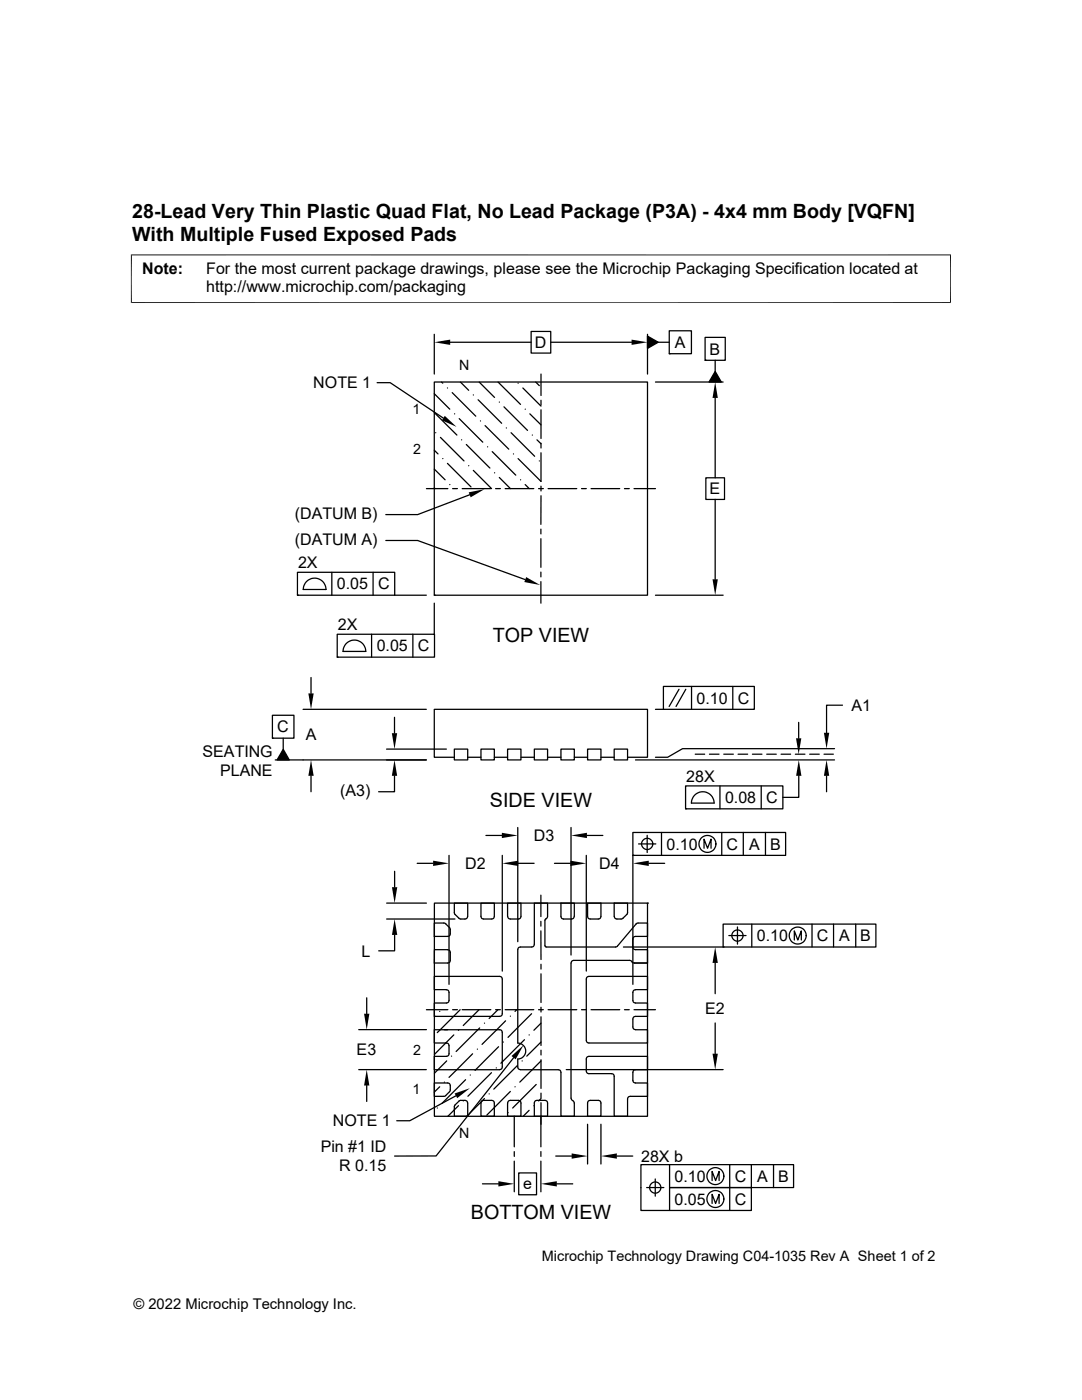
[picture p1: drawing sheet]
<svg xmlns="http://www.w3.org/2000/svg" width="216mm" height="279mm" viewBox="0 0 216 279" stroke-linecap="round" stroke-linejoin="round" font-family="sans-serif">
<g fill="none" stroke="#000" stroke-width=".25">
<path d="M75.2 76.4h2.7l10.6 7M86.7 76.2h42.5v42.6h-42.5zM86.7 78.6l3 3.1M86.7 66.7v8M88.1 76.2l.2 .3M89.3 77.4h.1M89.8 68.3h16.2M90.2 78.4l4.7 4.7M91.9 76.2l1.6 1.7M94.4 78.8h.1M95.4 79.8l4.7 4.7M95.6 76.2l3.1 3.1"/>
<path d="M99.4 76.2l4.5 4.5M103.4 76.5h.1M104.3 77.4l3.6 3.6M106 66.1h3.9v4.4h-3.9zM106.9 76.2l.7 .8M107.9 74.7v4.2M107.9 79.9v.9M109.9 68.3h16.1M129.2 67.1l2.1 1.2-2.1 1.2zM129.2 66.7v8M130.8 76.2h13.5M131.3 68.3h2.2"/>
<path d="M133.5 66h4.5v4.6h-4.5zM133.5 70.6h.1M140.7 67.3h4v4.6h-4zM140.7 71.9h.1M142.7 74.1l1.2 2.1h-2.4zM142.7 71.9v2.2M142.7 79.4v16M85.1 97.5h4.3M86.7 82.3l4.5 4.5M86.7 89.9l.7 .7M86.7 93.6l2.1 2.2M86.7 97.4l.1 .1"/>
<path d="M86.9 86.4h.1M87.9 87.3l4.7 4.7M88.3 91.5h.1M89.3 92.5l4.7 4.7M89.7 96.7h.1M90.3 97.5h1M90.7 82.6h.1M91.6 83.5l4.7 4.7M92.1 87.8h.1M92.2 97.5h5.7M93 88.7l4.7 4.7M93.5 92.9h.1"/>
<path d="M93.7 98.7l-10.4 4h-6.3M94.4 93.9l3.7 3.6M95.9 84h.1M96.8 84.9l4.7 4.7M97.3 89.2h.1M98.2 90.1l4.7 4.7M98.7 94.4h.1M98.9 97.5h.9M99.6 80.2h.1M99.6 95.3l2.3 2.2M100.6 81.2l4.7 4.7M100.8 97.5h5.7"/>
<path d="M101 85.4h.1M102 86.4l4.7 4.7M102.4 90.6h.1M103.9 95.8h.1M104.8 81.7h.1M104.8 96.7l.8 .8M105.7 82.6l2.2 2.2M106.2 86.8h.1M107.1 87.8l.8 .8M107.5 97.5h.9M107.6 92h.1M107.9 90.4v5.7l-4.5-4.6"/>
<path d="M107.9 81.8v5.7M107.9 88.5v.9M107.9 97v1M107.9 98.9v5.7M109.4 97.5h5.7M116 97.5h1M117.9 97.5h5.8M124.6 97.5h1M126.5 97.5h4.3M140.8 95.4h3.8v4.3h-3.8zM142.7 99.7v15.9M59.4 114.2h19.4v4.6h-19.4z"/>
<path d="M59.4 118.8h.1M61.3 115.9a2.27 2.27 0 0 1 2.4-.3 2.27 2.27 0 0 1 1.3 2h-4.5l.2-.9zM66.2 114.2v4.6M74.4 114.2v4.6M77 107.9h6.3l21.5 7.8M78.7 118.8h6.4M86.7 118.8h.1M107.9 105.6v1M107.9 107.5v5.7M107.9 114.2v.9M107.9 116.1v4.3M130.8 118.8h13.5"/>
<path d="M62.1 135.2v3.2M67.3 126.6h19.4v4.5h-19.4zM67.3 131.1h.1M69.2 128.3a2.27 2.27 0 0 1 2.5-.3 2.27 2.27 0 0 1 1.3 2h-4.5l.2-.9zM74.1 126.6v4.5M82.4 126.6v4.5M86.7 120.4v6.2M132.4 137h18.1v4.6h-18.1zM135.5 137.6l-2 3.4M136.8 137.6l-1.9 3.4M138 137v4.6M146.2 137v4.6"/>
<path d="M54.4 142.7h4.3v4.6h-4.3zM54.4 147.3h.1M56.5 147.3v2.2M56.5 149.5l1.2 2.2h-2.4zM60.5 141.6h24.6M62.1 154.8v3.2M77.1 149.5h12M78.7 154.8v3.2h-3.2M78.7 143.2v3.1M85.1 151.7h-30.2M90.7 151.1h-4v-9.5h42.5v9.5h-4M90.7 149.5h2.6v2.2h-2.6z"/>
<path d="M93.3 151.1h2.7M96 149.5h2.6v2.2h-2.6zM98.6 151.1h2.7M101.3 149.5h2.6v2.2h-2.6zM103.9 151.1h2.7M106.6 149.5h2.7v2.2h-2.7zM109.3 151.1h2.6M111.9 149.5h2.7v2.2h-2.7zM114.6 151.1h2.6M117.2 149.5h2.7v2.2h-2.7zM119.9 151.1h2.7M122.6 149.5h2.6v2.2h-2.6z"/>
<path d="M126.8 151.7h39.7M130.8 141.6h1.6M136.8 156.8h19.4v4.6h-19.4zM138.7 150.5h1.9M141.6 150.5h1.9M143.7 156.8v4.6M144.4 150.5h1.9M147.3 150.5h1.9M150.1 150.5h1.9M151.9 156.8v4.6M153 150.5h1.9M155.9 150.5h1.9"/>
<path d="M158.7 150.5h1.9M159.4 144.2v3.1M159.4 154.8v4.3h-3.2M161.6 150.5h1.9M164.4 150.5h1.9M164.9 154.8v3.2M166.5 149.4h-30.3l-3 1.7h-2.4M168.1 140.7h-3.2v5.5M78.7 173.9v3.2M83.2 172.3h3.2M89.6 170.7v25.7M97 166.7h3.1"/>
<path d="M100.2 170.7v23.1M103.3 165.1v22.8M103.4 172.3h3.2M107.9 178.6v4.3M110.6 172.3h3.2M113.9 165.1v25.5M117 170.7v23.1M117.1 166.7h3.2M126.3 166.1h30.5v4.6h-30.5zM126.3 170.7h.1M126.3 170.7v25.7M127.4 168.4h3.5"/>
<path d="M129.1 166.7v3.4M129.5 172.3h3.1M132 166.1v4.6M136.8 161.4h.1M137.9 160.3h4.6M138 160.3a2.26 2.26 0 0 1 2.2-2.3 2.26 2.26 0 0 1 2.3 2.3M140.5 169.3v-1.8l.7 1.8 .7-1.8v1.8M144 166.1v4.6M148.3 166.1v4.6M152.7 166.1v4.6M73.2 199.1v3.2M77.2 183.4h13.6"/>
<path d="M77.2 180.2h7.9M78.7 186.6v3.2h-3.1M86.7 184.2l2.2 .1 .9 1v1.3l-.5 .3h-2.6zM86.7 180.2h42.5v42.6h-42.5zM89.1 197.5h-2.4v-2.6h13.3l.2 .5v7.2l-.5 .2h-13v-2.6h2.4l.4-.3 .1-2-.3-.3-.2-.1M89.3 189.5h-2.6v2.7h2.6l.4-.2 .2-.3v-1.6l-.2-.4-.4-.2M93.3 182.9v-2.7h-2.6v2l.1 .3 1 .9 1.2-.1 .3-.4M96 180.2h2.6v2.7l-.1 .4-.4 .1h-1.6l-.4-.1-.1-.4zM101.3 182.9v-2.7h2.6v2.7l-.1 .4-.4 .1h-1.6l-.3-.1-.2-.4M107.9 185.8v5.7M107.9 183.9v.9M107.9 192.4v1"/>
<path d="M107.9 194.4v5.7M108.9 183.4l.4-.5v-2.7h-2.7v8.5l-.5 .3h-2.4l-.4 .4v18.8a1.59 1.59 0 0 1 1.6 1.6 1.59 1.59 0 0 1-1.6 1.5v1.8l.2 .2 .3 .2M108.9 183.4l-.1 .2-.1 5.1 .3 .3h14l4-4.6M111.9 180.2h2.7v2.7l-.3 .4-1.8 .1-.4-.1-.2-.4zM113.9 192.2v27M117.2 180.2h2.7v2.7l-.1 .4-.4 .1h-1.6l-.4-.1-.2-.4zM122.6 180.2h2.6v2l-1 1.1-1.1 .1-.5-.3zM124.4 189h19.9M126.3 189v.3l.4 .2h2.5v2.7h-2.6M126.6 192.2h2.6M126.6 192.2l-1-.5h-11.1l-.4 .1-.1 .4M126.8 197.5l-.4 .2-.1 .4v1.5l.1 .4 .4 .2h2.4v2.6h-2.4l-.5 .3v2l.1 .2 .4 .2"/>
<path d="M126.8 197.5h2.4v-2.6h-11.7l-.4 .1-.1 .4v12.4l.2 .3 .3 .1h11.7v-2.7h-2.4M126.9 184.4l.4-.2h1.9v2.7h-2.5l-.3 .1-.1 .4M129.2 180.2h.1M142.7 192.2v6.1M144.3 184.4h30.5v4.6h-30.5zM144.3 189h.1M145.4 186.7h3.5M147.2 185v3.4M150 184.4v4.6M158.5 187.6v-1.8l.7 1.8 .7-1.8v1.8M162 184.4v4.6M166.3 184.4v4.6"/>
<path d="M170.8 184.4v4.6M71.6 213.5h13.5M71.6 205.5h13.5M73.2 216.6v3.2M85.1 201.5h4.3M86.7 216.1l2.9 .1 .3 .5-.1 1.1-1.1 1h-2zM86.8 202.8l-.1 .1M87.7 216.9l-1 1.1M87.7 201.8h.1M88.6 205.5l11.4 .1 .2 .4v6.9l-.1 .4-.4 .2M88.7 216h.1M89.1 211.7l-2.4 2.5"/>
<path d="M89.3 205.5h-2.6v2.7h2.6l.3 .5v1.6l-.1 .3-.3 .2h-2.5v2.7h13M90.1 210.8h.1M90.3 201.5h1M90.6 206.5l-3.9 3.9M91 218.7l-9.2 5h-2.6M91.5 205.6h.1M91.8 201.5l-4.6 4.6M92.2 201.5h5.7M92.4 219.7h.1M92.9 215.5l-4.7 4.7M93.8 214.5h.1M94.3 210.3l-4.7 4.7"/>
<path d="M95.3 209.4h.1M95.6 201.5l-3.2 3.2M95.7 205.1l-4.7 4.7M96.1 219.8l.4-.2h1.6l.4 .2 .1 .3v2.7h-2.6v-2.7zM96.7 204.2h.1M96.7 219.2l-3.6 3.6M97.6 218.3h.1M98.1 214.1l-4.7 4.7M98.9 201.5h.9M99 213.1h.1M99.4 201.5l-1.8 1.8M99.5 208.9l-4.7 4.7"/>
<path d="M100.4 208h.1M100.8 201.5h5.7M100.9 203.7l-4.7 4.7M101.8 202.8h.1M101.8 217.8l-4.7 4.7M102.5 211.1l-15.5 19.6h-8.3M102.8 216.9h.1M103.1 201.5l-.3 .3M103.2 212.7l-4.7 4.7M103.8 213.5l7.9 .1 .2 .4v8.8h2.7v-2.8l-.3-.4M104.2 211.7h.1M104.6 207.5l-4.7 4.7"/>
<path d="M105.6 206.5h.1M106.1 202.3l-4.7 4.7M106.8 219.8l.3-.2h1.6l.4 .2 .2 .3v2.7h-2.7v-2.7zM107 216.4l-4.7 4.7M107.5 201.5h.9M107.9 204.2l-1.4 1.4M107.9 211.7l-4.2 4.3M107.9 208l-2.8 2.8M107.9 201v1M107.9 202.9v5.7M107.9 209.6v.9M107.9 211.5v5.7"/>
<path d="M107.9 218.2v.9M108 219.2l-.5 .5M109.4 201.5h5.7M113 213.5h31.3M114 219.2l.3 .4M116 201.5h1M117.1 211l.4-.2h11.7v2.7h-2.5l-.3 .1-.1 .4v1.6l.1 .4 .4 .1h2.4v2.7l-3.7 .1-.3 .4v3.5h-2.6l-.1-8.3-.5-.2-4.8-.1-.2-.5v-2.4zM117.4 219.8l.4-.2h1.6l.4 .2 .1 .3v2.7h-2.7v-2.7zM117.9 201.5h5.8M124.6 201.5h1M126.5 201.5h4.3M142.7 204.2v6.1"/>
<path d="M87.2 221.1h.1M91.5 220.7l-2.1 2.1M93.3 220.1l-.3-.4-1.2-.1-1 .9-.1 .3v2h2.6v-2.7M96.3 236.3h3.1M101.3 220.1v2.7h2.6v-2.7l-.1-.3-.4-.2h-1.6l-.3 .2-.2 .3M101.4 222.1h.1M102.6 222.8v6.1M102.6 229.8v1M102.6 231.7v6.1M103.5 234.1h3.6v4.3h-3.6zM105.6 221.6l-1.2 1.2M106.5 220.7h.1"/>
<path d="M107.9 229.8v1M107.9 231.7v6.1M107.9 220.1v8.8M110.9 230.7h3.2M111.1 236.3h3.2M117.2 224.4v7.9M119.9 224.4v7.9M123.1 230.7h3.2M129 237h3.5M130.7 235.3v3.4M133.6 232.4v4.6h16.3v4.6h-22v-9.2h30.4v4.6h-24.7v4.6M142.1 235.6v-1.8l.7 1.8 .7-1.8v1.8"/>
<path d="M145.6 232.4v9.2M149.9 232.4v4.6M154.3 232.4v4.6M142.1 240.2v-1.8l.7 1.8 .7-1.8v1.8"/>
<circle cx="129.1" cy="168.4" r="1.12"/>
<circle cx="141.2" cy="168.4" r="1.69"/>
<circle cx="147.2" cy="186.7" r="1.12"/>
<circle cx="159.2" cy="186.7" r="1.69"/>
<circle cx="130.7" cy="237" r="1.12"/>
<circle cx="142.7" cy="234.7" r="1.69"/>
<circle cx="142.7" cy="239.3" r="1.69"/>
</g>
<g fill="#000">
<path d="M86.7 68.3l3.1-.5v1zM126 67.8l3.2 .5-3.2 .5zM129.2 67.1l2.1 1.2-2.1 1.2zM142.7 76.2l.5 3.2h-1zM142.7 74.1l1.2 2.1h-2.4zM88.8 83l2.3 2.2-2.9-1.3zM93.5 98.3l3.2-.7-2.8 1.7zM105 115.2l2.8 1.6-3.2-.6zM142.2 115.6h1l-.5 3.2zM61.5 138.4h1.1l-.5 3.2zM56.5 149.5l1.2 2.2h-2.4zM62.1 151.7l.5 3.1h-1.1z"/>
<path d="M78.2 146.3h1l-.5 3.2zM78.7 151.7l.5 3.1h-1zM158.8 147.3h1.1l-.5 3.2zM159.4 151.7l.5 3.1h-1zM164.9 151.7l.6 3.1h-1.1zM164.4 146.2h1.1l-.6 3.2zM78.2 177.1h1.1l-.6 3.1zM86.4 171.8l3.2 .5-3.2 .5zM100.1 166.2l3.2 .5-3.2 .6zM100.2 172.3l3.2-.5v1zM113.8 171.8l3.2 .5-3.2 .5zM113.9 166.7l3.2-.5v1.1z"/>
<path d="M126.3 172.3l3.2-.5v1zM78.7 183.4l.6 3.2h-1.1zM142.7 189l.5 3.2h-1zM72.6 202.3h1.1l-.5 3.2zM73.2 213.5l.5 3.1h-1.1zM90.7 218.2l3.1-1-2.6 2zM102.1 210.8l2.4-2.2-1.6 2.8zM142.2 210.3h1l-.5 3.2zM99.4 235.7l3.2 .6-3.2 .5zM107.9 236.3l3.2-.6v1.1zM114.1 230.2l3.1 .5-3.1 .5zM119.9 230.7l3.2-.5v1z"/>
</g>
<path d="M26.1 50.9h163.7M26.2 50.8v9.7M189.7 50.8v9.7M26.1 60.4h163.7" fill="none" stroke="#000" stroke-width=".2"/>
<g font-size="3.9">
<text x="26.4" y="43.5">28-Lead Very Thin Plastic Quad Flat, No Lead Package (P3A) - 4x4 mm Body [VQFN]</text>
<text x="26.4" y="48">With Multiple Fused Exposed Pads</text>
<text x="98.3" y="128.1">TOP VIEW</text>
<text x="97.8" y="161">SIDE VIEW</text>
<text x="93.9" y="243.2">BOTTOM VIEW</text>
</g>
<g font-size="3.2">
<text x="28.4" y="54.6">Note:</text>
<text x="41.1" y="58.3">http://www.microchip.com/packaging</text>
<text x="41.1" y="54.6">For the most current package drawings, please see the Microchip Packaging Specification located at</text>
<text x="106.7" y="69.4">D</text>
<text x="134.7" y="69.4">A</text>
<text x="141.6" y="70.8">B</text>
<text x="62.5" y="77.5">NOTE 1</text>
<text x="141.6" y="98.7">E</text>
<text x="58.8" y="103.5">(DATUM B)</text>
<text x="58.8" y="108.7">(DATUM A)</text>
<text x="59.5" y="113.4">2X</text>
<text x="67.2" y="117.6">0.05</text>
<text x="75.4" y="117.6">C</text>
<text x="67.4" y="125.8">2X</text>
<text x="75.2" y="130">0.05</text>
<text x="83.4" y="130">C</text>
<text x="139" y="140.4">0.10</text>
<text x="147.2" y="140.4">C</text>
<text x="169.9" y="141.9">A1</text>
<text x="55.3" y="146.2">C</text>
<text x="61" y="147.8">A</text>
<text x="40.4" y="151">SEATING</text>
<text x="43.9" y="154.8">PLANE</text>
<text x="67.9" y="158.8">(A3)</text>
<text x="136.9" y="156.1">28X</text>
<text x="144.7" y="160.3">0.08</text>
<text x="152.9" y="160.3">C</text>
<text x="106.5" y="167.9">D3</text>
<text x="92.8" y="173.4">D2</text>
<text x="119.5" y="173.4">D4</text>
<text x="133" y="169.6">0.10</text>
<text x="145" y="169.6">C</text>
<text x="149.5" y="169.6">A</text>
<text x="153.6" y="169.6">B</text>
<text x="72.1" y="190.9">L</text>
<text x="151" y="187.9">0.10</text>
<text x="163" y="187.9">C</text>
<text x="167.5" y="187.9">A</text>
<text x="171.7" y="187.9">B</text>
<text x="140.7" y="202.4">E2</text>
<text x="71.2" y="210.6">E3</text>
<text x="66.4" y="224.8">NOTE 1</text>
<text x="64" y="229.9">Pin #1 ID</text>
<text x="67.7" y="233.8">R 0.15</text>
<text x="127.9" y="231.8">28X b</text>
<text x="104.4" y="237.4">e</text>
<text x="134.6" y="235.9">0.10</text>
<text x="146.6" y="235.9">C</text>
<text x="151.1" y="235.9">A</text>
<text x="155.3" y="235.9">B</text>
<text x="134.6" y="240.4">0.05</text>
<text x="146.6" y="240.4">C</text>
</g>
<g font-size="2.9">
<text x="108.1" y="251.7">Microchip Technology Drawing C04-1035 Rev A Sheet 1 of 2</text>
<text x="26.6" y="261.3">© 2022 Microchip Technology Inc.</text>
</g>
<g font-size="2.8">
<text x="91.6" y="73.9">N</text>
<text x="82.3" y="82.7">1</text>
<text x="82.4" y="90.5">2</text>
<text x="82.4" y="210.5">2</text>
<text x="82.3" y="218.4">1</text>
<text x="91.6" y="227.1">N</text>
</g>
</svg>
